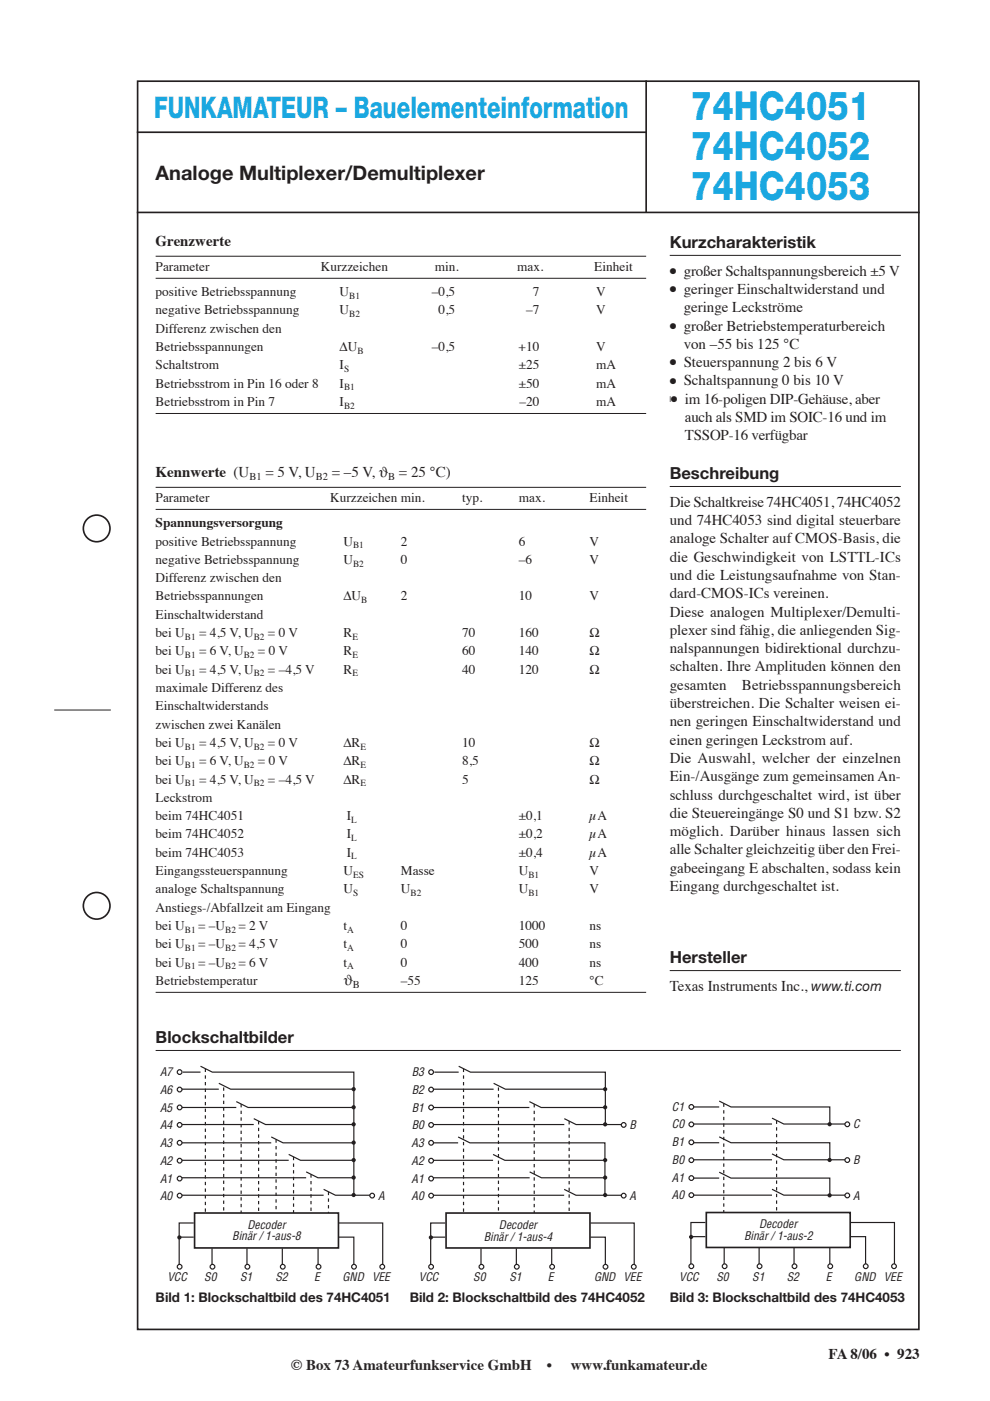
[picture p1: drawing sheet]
<svg xmlns="http://www.w3.org/2000/svg" width="210mm" height="297mm" viewBox="0 0 210 297" stroke-linecap="round" stroke-linejoin="round" font-family="sans-serif">
<path d="M29.2 17.2h165.6v264.7h-165.6zM137 17v28M29 28h108M29 45h166" fill="none" stroke="#231f20" stroke-width=".35"/>
<g fill="none" stroke="#231f20" stroke-width=".71" stroke-linecap="butt">
<circle cx="20.5" cy="112" r="3"/>
<circle cx="20.5" cy="192" r="3"/>
</g>
<path d="M33 54.3h104M33 59h104M142 54.1h49M33 87.7h104M33 103.3h104M33 108h104M142 103.1h49M11.5 150.5h12M33 210.4h104" fill="none" stroke="#231f20" stroke-width=".21"/>
<g fill="none" stroke="#231f20" stroke-width=".25">
<path d="M38.1 230.9h8.3M38.3 234.8h11.8M38.4 238.4h15.4M38.8 227.3h3.7M42.5 226.1l2.5 1.2h30v26.1M46.4 229.7l2.5 1.2h26.1M50.1 233.6l2.5 1.2h22.4M53.8 237.2l2.5 1.2h18.6M38.3 249.7h26.6M38.3 242.3h19.2M38.3 253.4h30.3M38.4 246h22.8"/>
<path d="M57.5 241.1l2.5 1.2h14.9M61.2 244.8l2.5 1.2h11.4M64.9 248.5l2.5 1.2h7.6M68.6 252.2l2.5 1.2h7.7"/>
</g>
<path d="M43.5 226.6v30.7M47.4 230.6v27M51.1 234.1v23.3M54.8 237.7v19.6M58.5 241.6v15.5M62.2 245.3v12.1M65.9 249v8.3M69.6 252.7v4.6" fill="none" stroke="#231f20" stroke-width=".25" stroke-dasharray=".7 .7" stroke-linecap="butt"/>
<circle cx="38.1" cy="227.3" r=".5" fill="#fff"/>
<circle cx="38.1" cy="227.3" r=".5" fill="none" stroke="#231f20" stroke-width=".25"/>
<circle cx="38.1" cy="231" r=".5" fill="#fff"/>
<circle cx="38.1" cy="231" r=".5" fill="none" stroke="#231f20" stroke-width=".25"/>
<circle cx="38.1" cy="234.8" r=".5" fill="#fff"/>
<circle cx="38.1" cy="234.8" r=".5" fill="none" stroke="#231f20" stroke-width=".25"/>
<circle cx="38.1" cy="238.5" r=".5" fill="#fff"/>
<circle cx="38.1" cy="238.5" r=".5" fill="none" stroke="#231f20" stroke-width=".25"/>
<circle cx="38.1" cy="242.3" r=".5" fill="#fff"/>
<circle cx="38.1" cy="242.3" r=".5" fill="none" stroke="#231f20" stroke-width=".25"/>
<circle cx="38.1" cy="246.1" r=".5" fill="#fff"/>
<circle cx="38.1" cy="246.1" r=".5" fill="none" stroke="#231f20" stroke-width=".25"/>
<circle cx="38.1" cy="249.9" r=".5" fill="#fff"/>
<circle cx="38.1" cy="249.9" r=".5" fill="none" stroke="#231f20" stroke-width=".25"/>
<circle cx="38.1" cy="253.5" r=".5" fill="#fff"/>
<circle cx="38.1" cy="253.5" r=".5" fill="none" stroke="#231f20" stroke-width=".25"/>
<circle cx="75" cy="253.4" r=".45" fill="#231f20"/>
<circle cx="78.9" cy="253.5" r=".5" fill="#fff"/>
<circle cx="78.9" cy="253.5" r=".5" fill="none" stroke="#231f20" stroke-width=".25"/>
<g fill="#231f20">
<circle cx="75" cy="230.9" r=".45"/>
<circle cx="75" cy="234.8" r=".45"/>
<circle cx="75" cy="238.4" r=".45"/>
<circle cx="75" cy="242.3" r=".45"/>
<circle cx="75" cy="246" r=".45"/>
<circle cx="75" cy="249.7" r=".45"/>
</g>
<path d="M41.3 257.2h30.5v7.4h-30.5z" fill="#fff"/>
<path d="M41.3 257.2h30.5v7.4h-30.5z" fill="none" stroke="#231f20" stroke-width=".35"/>
<path d="M41.1 259.3h-3.1v9.2" fill="none" stroke="#231f20" stroke-width=".25"/>
<circle cx="38.1" cy="268.6" r=".5" fill="#fff"/>
<g fill="none" stroke="#231f20" stroke-width=".25">
<path d="M38 262.3h3.1"/>
<circle cx="38.1" cy="268.6" r=".5"/>
</g>
<circle cx="38" cy="262.4" r=".45" fill="#231f20"/>
<path d="M71.9 259.3h9.2v9.2" fill="none" stroke="#231f20" stroke-width=".25"/>
<circle cx="81.1" cy="268.6" r=".5" fill="#fff"/>
<g fill="none" stroke="#231f20" stroke-width=".25">
<path d="M71.9 262.3h3.1v6.2"/>
<circle cx="81.1" cy="268.6" r=".5"/>
</g>
<circle cx="75.1" cy="268.6" r=".5" fill="#fff"/>
<g fill="none" stroke="#231f20" stroke-width=".25">
<path d="M45 264.7v3.8"/>
<circle cx="75.1" cy="268.6" r=".5"/>
</g>
<circle cx="45" cy="268.6" r=".5" fill="#fff"/>
<g fill="none" stroke="#231f20" stroke-width=".25">
<path d="M52.4 264.7v3.8"/>
<circle cx="45" cy="268.6" r=".5"/>
</g>
<circle cx="52.5" cy="268.6" r=".5" fill="#fff"/>
<g fill="none" stroke="#231f20" stroke-width=".25">
<path d="M59.9 264.7v3.8"/>
<circle cx="52.5" cy="268.6" r=".5"/>
</g>
<circle cx="60" cy="268.6" r=".5" fill="#fff"/>
<g fill="none" stroke="#231f20" stroke-width=".25">
<path d="M67.4 264.7v3.8"/>
<circle cx="60" cy="268.6" r=".5"/>
</g>
<circle cx="67.5" cy="268.6" r=".5" fill="#fff"/>
<g fill="none" stroke="#231f20" stroke-width=".25">
<path d="M91.4 230.9h13.3M91.6 234.8h20.6M91.8 238.4h27.8M92.1 227.3h5.1M97.2 226.1l2.5 1.2h28.6v11.1M104.7 229.7l2.5 1.2h21.1M112.2 233.6l2.5 1.2h13.6M119.6 237.2l2.5 1.2h10.3M91.6 249.7h20.7M91.6 242.3h5.5M91.7 253.4h27.9M91.8 246h12.7"/>
<path d="M97.1 241.1l2.5 1.2h28.7v11M104.5 244.8l2.5 1.2h21.4M112.3 248.5l2.5 1.2h13.5M119.6 252.2l2.5 1.2h10"/>
<circle cx="67.5" cy="268.6" r=".5"/>
</g>
<path d="M98.3 226.6v30.7M105.7 230.6v27M113.3 234.1v23.4M120.7 237.7v19.6" fill="none" stroke="#231f20" stroke-width=".25" stroke-dasharray=".7 .7" stroke-linecap="butt"/>
<circle cx="91.4" cy="227.3" r=".5" fill="#fff"/>
<circle cx="91.4" cy="227.3" r=".5" fill="none" stroke="#231f20" stroke-width=".25"/>
<circle cx="91.4" cy="231" r=".5" fill="#fff"/>
<circle cx="91.4" cy="231" r=".5" fill="none" stroke="#231f20" stroke-width=".25"/>
<circle cx="91.4" cy="234.8" r=".5" fill="#fff"/>
<circle cx="91.4" cy="234.8" r=".5" fill="none" stroke="#231f20" stroke-width=".25"/>
<circle cx="91.4" cy="238.5" r=".5" fill="#fff"/>
<circle cx="91.4" cy="238.5" r=".5" fill="none" stroke="#231f20" stroke-width=".25"/>
<circle cx="91.4" cy="242.3" r=".5" fill="#fff"/>
<circle cx="91.4" cy="242.3" r=".5" fill="none" stroke="#231f20" stroke-width=".25"/>
<circle cx="91.4" cy="246.1" r=".5" fill="#fff"/>
<circle cx="91.4" cy="246.1" r=".5" fill="none" stroke="#231f20" stroke-width=".25"/>
<circle cx="91.4" cy="249.9" r=".5" fill="#fff"/>
<circle cx="91.4" cy="249.9" r=".5" fill="none" stroke="#231f20" stroke-width=".25"/>
<circle cx="91.4" cy="253.5" r=".5" fill="#fff"/>
<circle cx="91.4" cy="253.5" r=".5" fill="none" stroke="#231f20" stroke-width=".25"/>
<circle cx="128.3" cy="253.4" r=".45" fill="#231f20"/>
<circle cx="132.2" cy="253.5" r=".5" fill="#fff"/>
<circle cx="132.2" cy="253.5" r=".5" fill="none" stroke="#231f20" stroke-width=".25"/>
<g fill="#231f20">
<circle cx="128.3" cy="230.9" r=".45"/>
<circle cx="128.3" cy="234.8" r=".45"/>
<circle cx="128.3" cy="238.4" r=".45"/>
<circle cx="128.3" cy="246" r=".45"/>
<circle cx="128.3" cy="249.7" r=".45"/>
</g>
<path d="M94.6 257.2h30.5v7.4h-30.5z" fill="#fff"/>
<path d="M94.6 257.2h30.5v7.4h-30.5z" fill="none" stroke="#231f20" stroke-width=".35"/>
<path d="M94.4 259.3h-3.1v9.2" fill="none" stroke="#231f20" stroke-width=".25"/>
<circle cx="91.4" cy="268.6" r=".5" fill="#fff"/>
<g fill="none" stroke="#231f20" stroke-width=".25">
<path d="M91.3 262.3h3.1"/>
<circle cx="91.4" cy="268.6" r=".5"/>
</g>
<circle cx="91.4" cy="262.4" r=".45" fill="#231f20"/>
<path d="M125.2 259.3h9.3v9.2" fill="none" stroke="#231f20" stroke-width=".25"/>
<circle cx="134.4" cy="268.6" r=".5" fill="#fff"/>
<g fill="none" stroke="#231f20" stroke-width=".25">
<path d="M125.2 262.3h3.1v6.2"/>
<circle cx="134.4" cy="268.6" r=".5"/>
</g>
<circle cx="128.4" cy="268.6" r=".5" fill="#fff"/>
<g fill="none" stroke="#231f20" stroke-width=".25">
<path d="M102 264.7v3.8"/>
<circle cx="128.4" cy="268.6" r=".5"/>
</g>
<circle cx="102.1" cy="268.6" r=".5" fill="#fff"/>
<g fill="none" stroke="#231f20" stroke-width=".25">
<path d="M109.5 264.7v3.8"/>
<circle cx="102.1" cy="268.6" r=".5"/>
</g>
<circle cx="109.6" cy="268.6" r=".5" fill="#fff"/>
<g fill="none" stroke="#231f20" stroke-width=".25">
<path d="M117 264.7v3.8"/>
<circle cx="109.6" cy="268.6" r=".5"/>
</g>
<circle cx="117.1" cy="268.6" r=".5" fill="#fff"/>
<circle cx="117.1" cy="268.6" r=".5" fill="none" stroke="#231f20" stroke-width=".25"/>
<circle cx="132.2" cy="238.5" r=".5" fill="#fff"/>
<g fill="none" stroke="#231f20" stroke-width=".25">
<path d="M146.8 249.8h5.7M146.9 253.4h16.8M152.5 248.5l2.5 1.3h20.9v3.7M163.7 252.1l2.5 1.3h13.6"/>
<circle cx="132.2" cy="238.5" r=".5"/>
</g>
<circle cx="175.9" cy="253.4" r=".45" fill="#231f20"/>
<circle cx="179.6" cy="253.5" r=".5" fill="#fff"/>
<g fill="none" stroke="#231f20" stroke-width=".25">
<path d="M146.8 242.3h5.7M146.9 245.9h16.8M152.5 241l2.5 1.3h20.9v3.7M163.7 244.6l2.5 1.3h13.6"/>
<circle cx="179.6" cy="253.5" r=".5"/>
</g>
<circle cx="175.9" cy="245.9" r=".45" fill="#231f20"/>
<circle cx="179.6" cy="246" r=".5" fill="#fff"/>
<g fill="none" stroke="#231f20" stroke-width=".25">
<path d="M146.8 234.7h5.7M146.9 238.3h16.8M152.5 233.4l2.5 1.3h20.9v3.7M163.7 237.1l2.5 1.2h13.6"/>
<circle cx="179.6" cy="246" r=".5"/>
</g>
<path d="M153.5 234v23.2M164.7 237.6v19.9" fill="none" stroke="#231f20" stroke-width=".25" stroke-dasharray=".7 .7" stroke-linecap="butt"/>
<circle cx="146.6" cy="234.7" r=".5" fill="#fff"/>
<circle cx="146.6" cy="234.7" r=".5" fill="none" stroke="#231f20" stroke-width=".25"/>
<circle cx="146.6" cy="238.4" r=".5" fill="#fff"/>
<circle cx="146.6" cy="238.4" r=".5" fill="none" stroke="#231f20" stroke-width=".25"/>
<circle cx="146.6" cy="242.2" r=".5" fill="#fff"/>
<circle cx="146.6" cy="242.2" r=".5" fill="none" stroke="#231f20" stroke-width=".25"/>
<circle cx="146.6" cy="246" r=".5" fill="#fff"/>
<circle cx="146.6" cy="246" r=".5" fill="none" stroke="#231f20" stroke-width=".25"/>
<circle cx="146.6" cy="249.8" r=".5" fill="#fff"/>
<circle cx="146.6" cy="249.8" r=".5" fill="none" stroke="#231f20" stroke-width=".25"/>
<circle cx="146.6" cy="253.4" r=".5" fill="#fff"/>
<circle cx="146.6" cy="253.4" r=".5" fill="none" stroke="#231f20" stroke-width=".25"/>
<circle cx="175.9" cy="238.4" r=".45" fill="#231f20"/>
<path d="M149.8 257.1h30.5v7.4h-30.5z" fill="#fff"/>
<path d="M149.8 257.1h30.5v7.4h-30.5z" fill="none" stroke="#231f20" stroke-width=".35"/>
<path d="M149.6 259.2h-3.1v9.2" fill="none" stroke="#231f20" stroke-width=".25"/>
<circle cx="146.6" cy="268.5" r=".5" fill="#fff"/>
<g fill="none" stroke="#231f20" stroke-width=".25">
<path d="M146.5 262.2h3.1"/>
<circle cx="146.6" cy="268.5" r=".5"/>
</g>
<circle cx="146.5" cy="262.3" r=".45" fill="#231f20"/>
<path d="M180.3 259.2h9.3v9.2" fill="none" stroke="#231f20" stroke-width=".25"/>
<circle cx="189.6" cy="268.5" r=".5" fill="#fff"/>
<g fill="none" stroke="#231f20" stroke-width=".25">
<path d="M180.3 262.2h3.2v6.2"/>
<circle cx="189.6" cy="268.5" r=".5"/>
</g>
<circle cx="183.6" cy="268.5" r=".5" fill="#fff"/>
<g fill="none" stroke="#231f20" stroke-width=".25">
<path d="M153.5 264.6v3.8"/>
<circle cx="183.6" cy="268.5" r=".5"/>
</g>
<circle cx="153.6" cy="268.5" r=".5" fill="#fff"/>
<g fill="none" stroke="#231f20" stroke-width=".25">
<path d="M161 264.6v3.8"/>
<circle cx="153.6" cy="268.5" r=".5"/>
</g>
<circle cx="161" cy="268.5" r=".5" fill="#fff"/>
<g fill="none" stroke="#231f20" stroke-width=".25">
<path d="M175.9 264.6v3.8"/>
<circle cx="161" cy="268.5" r=".5"/>
</g>
<circle cx="176" cy="268.5" r=".5" fill="#fff"/>
<circle cx="176" cy="268.5" r=".5" fill="none" stroke="#231f20" stroke-width=".25"/>
<circle cx="179.6" cy="238.4" r=".5" fill="#fff"/>
<g fill="none" stroke="#231f20" stroke-width=".25">
<path d="M168.4 264.6v3.8"/>
<circle cx="179.6" cy="238.4" r=".5"/>
</g>
<circle cx="168.5" cy="268.5" r=".5" fill="#fff"/>
<circle cx="168.5" cy="268.5" r=".5" fill="none" stroke="#231f20" stroke-width=".25"/>
<path d="M142 205.8h49M33 222.7h158" fill="none" stroke="#231f20" stroke-width=".21"/>
<g font-size="8.5" fill="#1aa7e0">
<text x="146.5" y="25.4">74HC4051</text>
<text x="146.5" y="33.9">74HC4052</text>
<text x="146.5" y="42.3">74HC4053</text>
</g>
<text font-size="6.3" fill="#1aa7e0" x="32.7" y="25">FUNKAMATEUR – Bauelementeinformation</text>
<text font-size="4.2" fill="#231f20" x="33" y="38.1">Analoge Multiplexer/Demultiplexer</text>
<g font-size="3.5" fill="#231f20">
<text x="142" y="52.6">Kurzcharakteristik</text>
<text x="142" y="101.6">Beschreibung</text>
<text x="142" y="204.2">Hersteller</text>
<text x="33" y="221.1">Blockschaltbilder</text>
</g>
<g font-size="3.2" fill="#231f20">
<text x="33" y="52.2">Grenzwerte</text>
<text x="145" y="58.4">großer Schaltspannungsbereich ±5 V</text>
<text x="145" y="62.3">geringer Einschaltwiderstand und</text>
<text x="145" y="66.2">geringe Leckströme</text>
<text x="145" y="70.1">großer Betriebstemperaturbereich</text>
<text x="145" y="74">von –55 bis 125 °C</text>
<text x="145" y="77.8">Steuerspannung 2 bis 6 V</text>
<text x="145" y="81.7">Schaltspannung 0 bis 10 V</text>
<text x="145.2" y="85.6">im 16-poligen DIP-Gehäuse, aber</text>
<text x="145.2" y="89.5">auch als SMD im SOIC-16 und im</text>
<text x="145.2" y="93.4">TSSOP-16 verfügbar</text>
<text x="33" y="101.2">Kennwerte (U</text>
<text x="56.3" y="101.2">= 5 V, U</text>
<text x="70.3" y="101.2">= –5 V, ϑ</text>
<text x="84.6" y="101.2">= 25 °C)</text>
<text x="142" y="107.4">Die Schaltkreise 74HC4051, 74HC4052</text>
<text x="142" y="111.3">und 74HC4053 sind digital steuerbare</text>
<text x="142" y="115.2">analoge Schalter auf CMOS-Basis, die</text>
<text x="142" y="119.1">die Geschwindigkeit von LSTTL-ICs</text>
<text x="142" y="123">und die Leistungsaufnahme von Stan-</text>
<text x="142" y="126.8">dard-CMOS-ICs vereinen.</text>
<text x="142" y="130.7">Diese analogen Multiplexer/Demulti-</text>
<text x="142" y="134.6">plexer sind fähig, die anliegenden Sig-</text>
<text x="142" y="138.5">nalspannungen bidirektional durchzu-</text>
<text x="142" y="142.4">schalten. Ihre Amplituden können den</text>
<text x="142" y="146.2">gesamten</text>
<text x="157.3" y="146.2">Betriebsspannungsbereich</text>
<text x="142" y="150.1">überstreichen. Die Schalter weisen ei-</text>
<text x="142" y="154">nen geringen Einschaltwiderstand und</text>
<text x="142" y="157.9">einen geringen Leckstrom auf.</text>
<text x="142" y="161.8">Die Auswahl, welcher der einzelnen</text>
<text x="142" y="165.6">Ein-/Ausgänge zum gemeinsamen An-</text>
<text x="142" y="169.5">schluss durchgeschaltet wird, ist über</text>
<text x="142" y="173.4">die Steuereingänge S0 und S1 bzw. S2</text>
<text x="142" y="177.3">möglich. Darüber hinaus lassen sich</text>
<text x="142" y="181.2">alle Schalter gleichzeitig über den Frei-</text>
<text x="142" y="185">gabeeingang E abschalten, sodass kein</text>
<text x="142" y="188.9">Eingang durchgeschaltet ist.</text>
<text x="72.8" y="208.8">ϑ</text>
<text x="142" y="210.1">Texas Instruments Inc., www.ti.com</text>
<text x="175.7" y="288.2">FA 8/06 • 923</text>
</g>
<g font-size="3.2" fill="#272627">
<text x="61.7" y="290.4">© Box 73 Amateurfunkservice GmbH</text>
<text x="115.9" y="290.4">•</text>
<text x="121" y="290.4">www.funkamateur.de</text>
</g>
<g font-size="2.8" fill="#231f20">
<text x="33" y="57.4">Parameter</text>
<text x="68" y="57.4">Kurzzeichen</text>
<text x="92.2" y="57.4">min.</text>
<text x="109.7" y="57.4">max.</text>
<text x="126" y="57.4">Einheit</text>
<text x="33" y="62.8">positive Betriebsspannung</text>
<text x="72" y="62.8">U</text>
<text x="91.6" y="62.8">–0,5</text>
<text x="113" y="62.8">7</text>
<text x="126.4" y="62.8">V</text>
<text x="33" y="66.7">negative Betriebsspannung</text>
<text x="33" y="70.6">Differenz zwischen den</text>
<text x="72" y="66.7">U</text>
<text x="93" y="66.7">0,5</text>
<text x="111.6" y="66.7">–7</text>
<text x="126.4" y="66.7">V</text>
<text x="33" y="74.4">Betriebsspannungen</text>
<text x="72" y="74.4">ΔU</text>
<text x="91.6" y="74.4">–0,5</text>
<text x="110" y="74.4">+10</text>
<text x="126.4" y="74.4">V</text>
<text x="33" y="82.2">Betriebsstrom in Pin 16 oder 8</text>
<text x="33" y="78.3">Schaltstrom</text>
<text x="72" y="82.2">I</text>
<text x="72" y="78.3">I</text>
<text x="110" y="78.3">±25</text>
<text x="110" y="82.2">±50</text>
<text x="126.4" y="78.3">mA</text>
<text x="126.4" y="82.2">mA</text>
<text x="33" y="86.1">Betriebsstrom in Pin 7</text>
<text x="72" y="86.1">I</text>
<text x="110.1" y="86.1">–20</text>
<text x="126.4" y="86.1">mA</text>
<text x="33" y="106.4">Parameter</text>
<text x="70" y="106.4">Kurzzeichen min.</text>
<text x="98" y="106.4">typ.</text>
<text x="110" y="106.4">max.</text>
<text x="125" y="106.4">Einheit</text>
<text x="33" y="111.8">Spannungsversorgung</text>
<text x="33" y="115.7">positive Betriebsspannung</text>
<text x="33" y="119.6">negative Betriebsspannung</text>
<text x="72.8" y="115.7">U</text>
<text x="72.8" y="119.6">U</text>
<text x="85" y="115.7">2</text>
<text x="85" y="119.6">0</text>
<text x="110" y="115.7">6</text>
<text x="110" y="119.6">–6</text>
<text x="125" y="115.7">V</text>
<text x="125" y="119.6">V</text>
<text x="33" y="123.4">Differenz zwischen den</text>
<text x="33" y="127.3">Betriebsspannungen</text>
<text x="33" y="131.2">Einschaltwiderstand</text>
<text x="72.8" y="127.3">ΔU</text>
<text x="85" y="127.3">2</text>
<text x="110" y="127.3">10</text>
<text x="125" y="127.3">V</text>
<text x="33" y="135.1">bei U</text>
<text x="42.2" y="135.1">= 4,5 V, U</text>
<text x="56.8" y="135.1">= 0 V</text>
<text x="72.8" y="135.1">R</text>
<text x="98" y="135.1">70</text>
<text x="110" y="135.1">160</text>
<text x="125" y="135.1">Ω</text>
<text x="33" y="139">bei U</text>
<text x="33" y="142.8">bei U</text>
<text x="42.2" y="139">= 6 V, U</text>
<text x="42.2" y="142.8">= 4,5 V, U</text>
<text x="54.7" y="139">= 0 V</text>
<text x="56.8" y="142.8">= –4,5 V</text>
<text x="72.8" y="139">R</text>
<text x="72.8" y="142.8">R</text>
<text x="98" y="139">60</text>
<text x="98" y="142.8">40</text>
<text x="110" y="139">140</text>
<text x="110" y="142.8">120</text>
<text x="125" y="139">Ω</text>
<text x="125" y="142.8">Ω</text>
<text x="33" y="146.7">maximale Differenz des</text>
<text x="33" y="150.6">Einschaltwiderstands</text>
<text x="33" y="154.5">zwischen zwei Kanälen</text>
<text x="33" y="158.4">bei U</text>
<text x="42.2" y="158.4">= 4,5 V, U</text>
<text x="56.8" y="158.4">= 0 V</text>
<text x="72.8" y="158.4">ΔR</text>
<text x="98" y="158.4">10</text>
<text x="125" y="158.4">Ω</text>
<text x="33" y="162.2">bei U</text>
<text x="33" y="166.1">bei U</text>
<text x="42.2" y="162.2">= 6 V, U</text>
<text x="42.2" y="166.1">= 4,5 V, U</text>
<text x="54.7" y="162.2">= 0 V</text>
<text x="56.8" y="166.1">= –4,5 V</text>
<text x="72.8" y="162.2">ΔR</text>
<text x="72.8" y="166.1">ΔR</text>
<text x="98" y="162.2">8,5</text>
<text x="98" y="166.1">5</text>
<text x="125" y="162.2">Ω</text>
<text x="125" y="166.1">Ω</text>
<text x="33" y="170">Leckstrom</text>
<text x="33" y="173.9">beim 74HC4051</text>
<text x="73.5" y="173.9">I</text>
<text x="110" y="173.9">±0,1</text>
<text x="125" y="173.9">μA</text>
<text x="33" y="177.8">beim 74HC4052</text>
<text x="73.5" y="177.8">I</text>
<text x="110" y="177.8">±0,2</text>
<text x="125" y="177.8">μA</text>
<text x="33" y="181.6">beim 74HC4053</text>
<text x="33" y="185.5">Eingangssteuerspannung</text>
<text x="72.8" y="185.5">U</text>
<text x="73.5" y="181.6">I</text>
<text x="85" y="185.5">Masse</text>
<text x="110" y="185.5">U</text>
<text x="110" y="181.6">±0,4</text>
<text x="125" y="181.6">μA</text>
<text x="125" y="185.5">V</text>
<text x="33" y="189.4">analoge Schaltspannung</text>
<text x="72.8" y="189.4">U</text>
<text x="85" y="189.4">U</text>
<text x="110" y="189.4">U</text>
<text x="125" y="189.4">V</text>
<text x="33" y="193.3">Anstiegs-/Abfallzeit am Eingang</text>
<text x="33" y="197.2">bei U</text>
<text x="42" y="197.2">= –U</text>
<text x="50.5" y="197.2">= 2 V</text>
<text x="72.8" y="197.2">t</text>
<text x="85" y="197.2">0</text>
<text x="110" y="197.2">1000</text>
<text x="125" y="197.2">ns</text>
<text x="33" y="201">bei U</text>
<text x="42" y="201">= –U</text>
<text x="50.5" y="201">= 4,5 V</text>
<text x="72.8" y="201">t</text>
<text x="85" y="201">0</text>
<text x="110" y="201">500</text>
<text x="125" y="201">ns</text>
<text x="33" y="208.8">Betriebstemperatur</text>
<text x="33" y="204.9">bei U</text>
<text x="42" y="204.9">= –U</text>
<text x="50.5" y="204.9">= 6 V</text>
<text x="72.8" y="204.9">t</text>
<text x="85" y="204.9">0</text>
<text x="85" y="208.8">–55</text>
<text x="110" y="204.9">400</text>
<text x="110" y="208.8">125</text>
<text x="125" y="204.9">ns</text>
<text x="125" y="208.8">°C</text>
<text x="33" y="276.1">Bild 1: Blockschaltbild des 74HC4051</text>
<text x="86.9" y="276.1">Bild 2: Blockschaltbild des 74HC4052</text>
<text x="142" y="276.1">Bild 3: Blockschaltbild des 74HC4053</text>
</g>
<g font-size="2.5" fill="#231f20">
<text x="34" y="228.2">A7</text>
<text x="34" y="231.9">A6</text>
<text x="87.3" y="228.2">B3</text>
<text x="87.3" y="231.9">B2</text>
<text x="34" y="235.7">A5</text>
<text x="34" y="239.4">A4</text>
<text x="87.3" y="235.7">B1</text>
<text x="87.3" y="239.4">B0</text>
<text x="133.5" y="239.4">B</text>
<text x="142.5" y="235.6">C1</text>
<text x="142.5" y="239.3">C0</text>
<text x="180.9" y="239.3">C</text>
<text x="34" y="243.2">A3</text>
<text x="87.3" y="243.2">A3</text>
<text x="142.5" y="243.1">B1</text>
<text x="34" y="247">A2</text>
<text x="34" y="250.7">A1</text>
<text x="87.3" y="247">A2</text>
<text x="87.3" y="250.7">A1</text>
<text x="142.5" y="250.6">A1</text>
<text x="142.5" y="246.8">B0</text>
<text x="180.9" y="246.8">B</text>
<text x="34" y="254.4">A0</text>
<text x="80.2" y="254.4">A</text>
<text x="87.3" y="254.4">A0</text>
<text x="133.5" y="254.4">A</text>
<text x="142.5" y="254.3">A0</text>
<text x="180.9" y="254.3">A</text>
<text x="49.2" y="262.9">Binär / 1-aus-8</text>
<text x="52.5" y="260.5">Decoder</text>
<text x="102.6" y="263">Binär / 1-aus-4</text>
<text x="105.8" y="260.6">Decoder</text>
<text x="157.7" y="262.9">Binär / 1-aus-2</text>
<text x="161" y="260.5">Decoder</text>
<text x="35.5" y="271.6">VCC</text>
<text x="43.3" y="271.6">S0</text>
<text x="50.9" y="271.6">S1</text>
<text x="58.4" y="271.6">S2</text>
<text x="66.6" y="271.6">E</text>
<text x="72.6" y="271.6">GND VEE</text>
<text x="88.8" y="271.6">VCC</text>
<text x="100.3" y="271.6">S0</text>
<text x="108" y="271.6">S1</text>
<text x="116.1" y="271.6">E</text>
<text x="125.9" y="271.6">GND VEE</text>
<text x="144" y="271.5">VCC</text>
<text x="151.9" y="271.5">S0</text>
<text x="159.5" y="271.5">S1</text>
<text x="166.8" y="271.5">S2</text>
<text x="175.1" y="271.5">E</text>
<text x="181.1" y="271.5">GND VEE</text>
</g>
<g font-size="2.2" fill="#231f20">
<text x="52.9" y="101.8">B1</text>
<text x="66.9" y="101.8">B2</text>
<text x="82.3" y="101.8">B</text>
<text x="74.8" y="209.4">B</text>
</g>
<g font-size="2" fill="#231f20">
<text x="74" y="63.4">B1</text>
<text x="74" y="67.2">B2</text>
<text x="75.8" y="75">B</text>
<text x="72.9" y="78.9">S</text>
<text x="72.9" y="82.8">B1</text>
<text x="72.9" y="86.6">B2</text>
<text x="74.9" y="116.2">B1</text>
<text x="74.9" y="120.1">B2</text>
<text x="76.6" y="127.9">B</text>
<text x="39.2" y="135.6">B1</text>
<text x="53.8" y="135.6">B2</text>
<text x="74.7" y="135.6">E</text>
<text x="39.2" y="139.5">B1</text>
<text x="39.2" y="143.4">B1</text>
<text x="51.7" y="139.5">B2</text>
<text x="53.8" y="143.4">B2</text>
<text x="74.7" y="139.5">E</text>
<text x="74.7" y="143.4">E</text>
<text x="39.2" y="158.9">B1</text>
<text x="53.8" y="158.9">B2</text>
<text x="76.4" y="158.9">E</text>
<text x="39.2" y="162.8">B1</text>
<text x="39.2" y="166.7">B1</text>
<text x="51.7" y="162.8">B2</text>
<text x="53.8" y="166.7">B2</text>
<text x="76.4" y="162.8">E</text>
<text x="76.4" y="166.7">E</text>
<text x="74.5" y="174.4">L</text>
<text x="74.5" y="178.3">L</text>
<text x="74.5" y="182.2">L</text>
<text x="74.9" y="186.1">ES</text>
<text x="74.9" y="190">S</text>
<text x="87" y="190">B2</text>
<text x="112" y="186.1">B1</text>
<text x="112" y="190">B1</text>
<text x="39.2" y="197.7">B1</text>
<text x="47.7" y="197.7">B2</text>
<text x="73.6" y="197.7">A</text>
<text x="39.2" y="201.6">B1</text>
<text x="47.7" y="201.6">B2</text>
<text x="73.6" y="201.6">A</text>
<text x="39.2" y="205.5">B1</text>
<text x="47.7" y="205.5">B2</text>
<text x="73.6" y="205.5">A</text>
</g>
<g font-size="1.8" fill="#231f20">
<text x="142" y="58.1">●</text>
<text x="142" y="62">●</text>
<text x="142" y="69.7">●</text>
<text x="142" y="77.5">●</text>
<text x="142" y="81.4">●</text>
<text x="142" y="85.2">❘●</text>
</g>
</svg>
